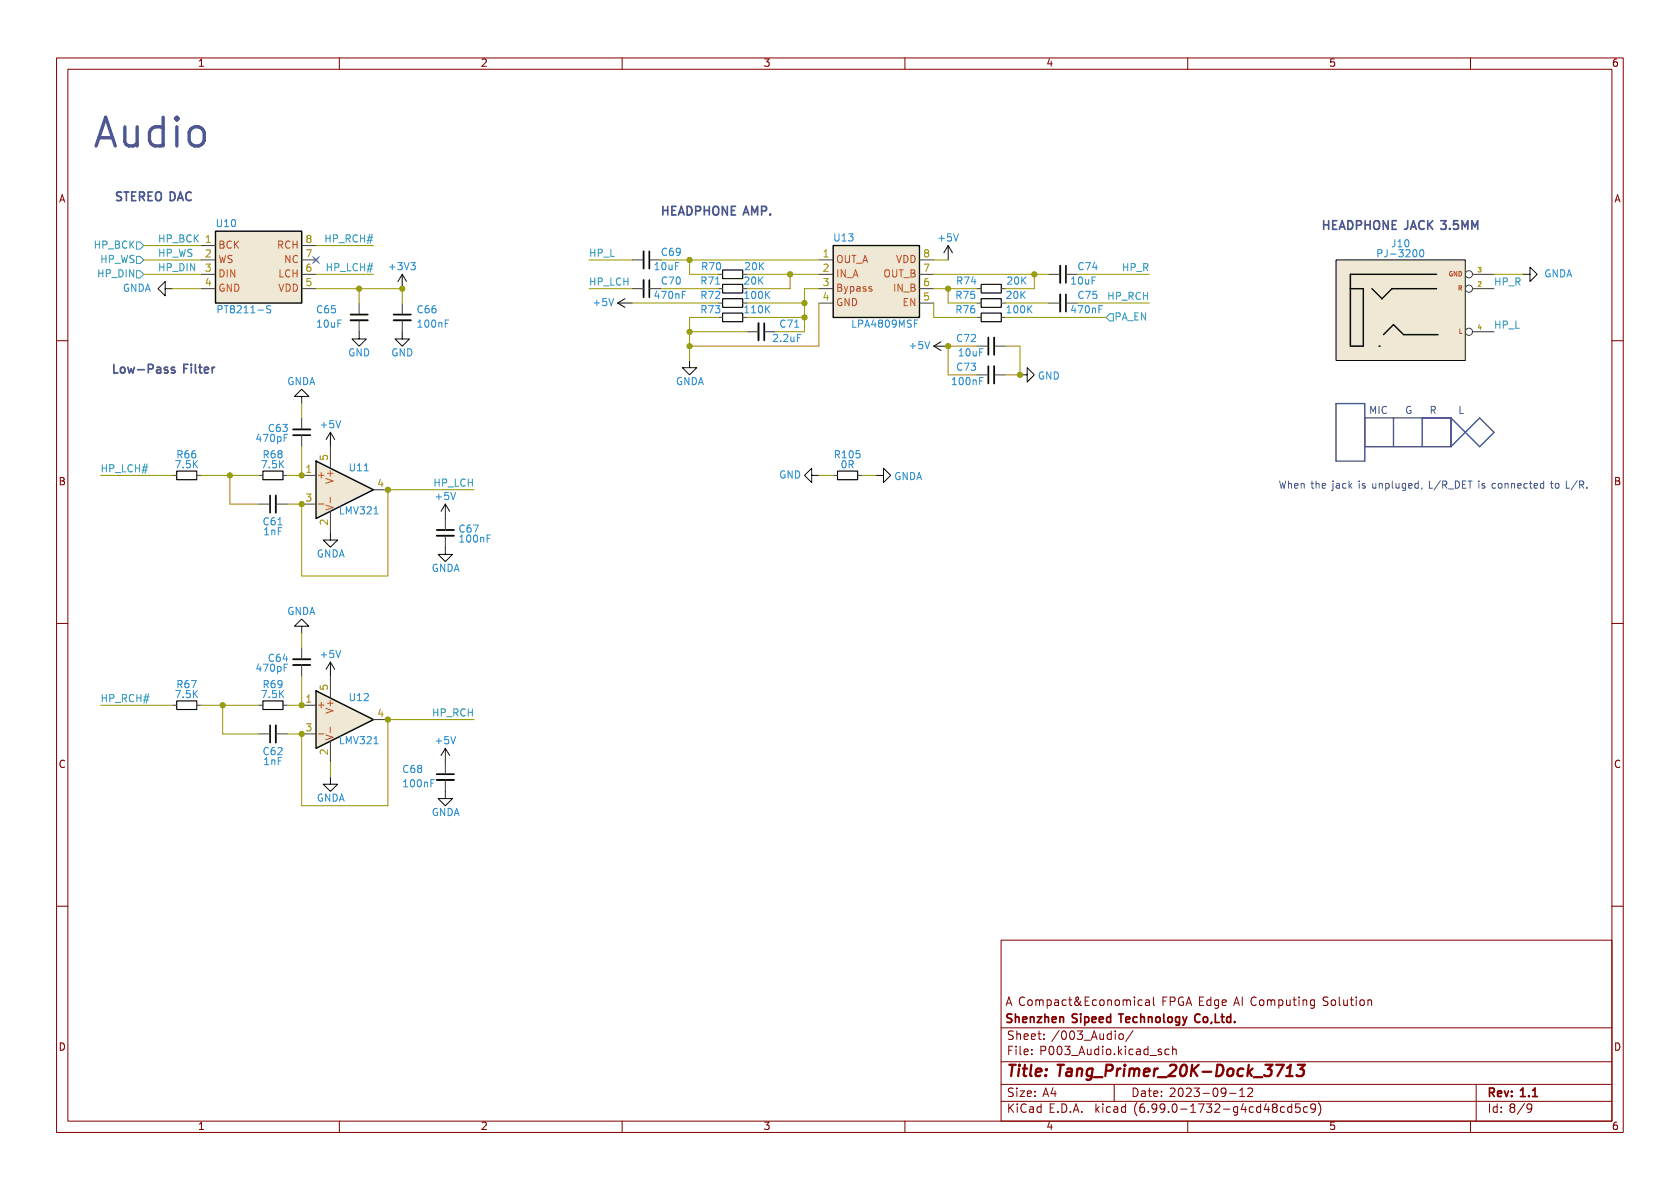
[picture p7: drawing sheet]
<svg xmlns="http://www.w3.org/2000/svg" width="297mm" height="210mm" viewBox="0 0 297 210" stroke-linecap="round" stroke-linejoin="round" font-family="sans-serif">
<g fill="none" stroke="#840000" stroke-width=".18">
<path d="M10 10.2h277v190.1h-277zM12 12.2h273v186.1h-273zM60 10.2v2M110 10.2v2M160 10.2v2M210 10.2v2M260 10.2v2M10 60.2h2M285 60.2h2M10 110.2h2M285 110.2h2M10 160.2h2"/>
<path d="M177 166.3h108v32h-108zM233.9 176.7l.9 .7-.1 .3-.2 .1-.6-.1M234.8 176.4l-.6-.1-.3 .3M235.5 176.9l.4-.1 .3 .3v.4l-.3 .3-.4-.1-.1-.2v-.4zM236.8 176.3v1.3l.2 .2M237.6 176.8l.1 .9 .3 .1 .2-.1M238.2 176.8v1M238.7 176.8h.6M238.9 176.3v1.3l.4 .2M239.8 176.3v.1M239.8 176.8v1M240.6 176.9l.3-.1 .3 .3v.4l-.3 .3-.3-.1-.2-.2v-.4z"/>
<path d="M241.9 176.9l.2-.1 .3 .1 .1 .9M241.9 176.8v1M285 160.2h2M60 198.3v2M110 198.3v2M160 198.3v2M177 194.8h108M177 191.8h108M177 187.8h108M177 181.8h108M185.8 193.4h1M186.5 192.9v1"/>
<path d="M197 191.8v3M197.2 182.3v.1M197.2 182.8v1M197.9 182.9l.2-.1 .4 .1 .1 .6-.1 .2-.4 .1-.2-.1zM200.3 182.2l-1.3 2M203.3 186.6h1.2M205.3 185.6l-.3-.1-.2 .2v.2l.5 .2v.3h-.5M206.7 185.6l-.4-.1-.3 .3v.4l.1 .2h.6M207.3 185.6l.2-.1 .4 .1 .1 .9M207.3 185v1.5M210 198.3v2M217.4 193.3h1.1"/>
<path d="M219.2 193.9h.8M219.2 192.8l.4-.4v1.5M220.6 192.5l.6-.1 .2 .1 .1 .3-1 1.1h1M223.9 195.1l-.4 1.1h1M224.2 195.7v1M225.2 195.8l-.2-.2 .2-.4 .5 .1 .1 .2-.3 .3M225.2 195.8l-.2 .3v.5l.2 .1 .5-.1 .1-.2-.1-.4-.2-.2M225.2 195.8h.3M227.1 195.8l-.4-.1-.3 .3v.4l.1 .2h.6M228.4 195.8l-.4-.1-.3 .3v.4l.1 .2h.6M228.4 195.2v1.5M229.8 195.2h-.7l-.1 .7 .2-.1h.5l.2 .3-.1 .5-.2 .1-.6-.1"/>
<path d="M231.2 195.8l-.5-.1-.2 .3v.4l.1 .2h.6M232.6 195.8l-.3 .3h-.4l-.2-.3 .2-.5 .4-.1 .2 .1a.99 .99 0 0 1-.3 1.4h-.3M233.1 195a1.72 1.72 0 0 1 0 2.3M260 198.3v2M261 191.8v6.5M269.5 195.1l-1.2 2M270.8 195.8l-.3 .3h-.2l-.3-.3 .1-.5 .4-.1 .3 .1a.99 .99 0 0 1-.4 1.4h-.3"/>
</g>
<path d="M215.9 179.8h.6M216.1 179.3v1.3l.4 .2M217.6 179.9l-.4-.1-.3 .3v.4l.1 .2h.6M217.6 179.3v1.5M218.3 180.7v.1M271 193.9h.8M271.3 192.6l.1-.2v1.5" fill="none" stroke="#840000" stroke-width=".3"/>
<path d="M225.6 188.3h1.4l-1.1 2M227.4 190.3h1.1M227.6 188.9l.6-.6-.2 2M229.5 188.3h1.2l-.8 .8h.3l.3 .1v.7l-.1 .2-.3 .2h-.6l-.3-.2" fill="none" stroke="#840000" stroke-width=".4"/>
<g fill="none" stroke="#0a0a0a" stroke-width=".33">
<path d="M62 56.6h3M69.6 56.6h3M113.8 44.4v3.1M113.8 49.5v3.1M134.1 57.1v3.1M175.8 59.7v3M187.5 47v3M187.5 52.1v3M51.8 75.9h3.1M175.8 64.8v3M48.8 87.6v3.1M77.2 94.7h3.1"/>
<path d="M51.8 116.6h3.1M48.8 128.3v3M77.2 137.9h3.1"/>
</g>
<g fill="none" stroke="#0a0a0a" stroke-width=".3">
<path d="M62 55.6h3M69.6 55.6h3M114.8 44.4v3.1M114.8 49.5v3.1M135.1 57.1v3.1M174.8 59.7v3M188.5 47v3M188.5 52.1v3M51.8 77h3.1M174.8 64.8v3M47.8 87.6v3.1M77.2 93.7h3.1"/>
<path d="M51.8 117.6h3.1M47.8 128.3v3M77.2 136.9h3.1"/>
</g>
<g fill="none" stroke="#493f36" stroke-width=".18">
<path d="M35.6 51h2.5M35.6 46h2.5M35.6 43.4h2.5M35.6 48.5h2.5M53.3 51h2.6M53.3 46h2.6M53.3 43.4h2.6M53.3 48.5h2.6M55.5 45.6l.8 .7M56.3 45.6l-.8 .7M63.5 53.6v2M63.5 56.6v2.1"/>
<path d="M71.1 53.6v2M71.1 56.6v2.1M111.8 51h2M111.8 46h2M114.8 51h2M114.8 46h2M127 53.6h.8M127 51h.8M131.3 53.6h.8M131.3 56.1h.8M132.1 58.7h2M135.1 58.7h2.1"/>
<path d="M144.8 53.6h2.5M144.8 51h2.5M144.8 46h2.5M144.8 48.5h2.5M162.6 53.6h2.5M162.6 51h2.5M162.6 46h2.5M162.6 48.5h2.5M172.7 53.6h.8M172.7 51h.8M172.7 56.1h.8M177 53.6h.8"/>
<path d="M177 51h.8M177 56.1h.8M185.4 53.6h2.1M185.4 48.5h2.1M188.5 53.6h2M188.5 48.5h2M260.3 51h3.9M260.3 48.5h3.9M260.3 58.7h3.9M53.3 73.9v2M53.3 77v2M58.4 79v3.8"/>
<path d="M172.7 61.2h2.1M172.7 66.3h2.1M175.8 61.2h2M175.8 66.3h2M30.5 84.1h.7M34.8 84.1h.8M45.7 84.1h.8M45.7 89.1h2.1M48.8 89.1h2M50 84.1h.8M53.3 84.1h2.6M53.3 89.1h2.6"/>
<path d="M58.4 90.4v3.8M66 86.6h2.6M78.7 91.7v2M78.7 94.7v2.1M147.3 84.1h.8M151.6 84.1h.8M53.3 114.5v2.1M53.3 117.6v2M58.4 119.6v3.8M30.5 124.7h.7M34.8 124.7h.8M45.7 124.7h.8"/>
<path d="M45.7 129.8h2.1M48.8 129.8h2M50 124.7h.8M53.3 124.7h2.6M53.3 129.8h2.6M58.4 131.1v3.8M66 127.2h2.6M78.7 134.9v2M78.7 137.9v2"/>
<circle cx="259.7" cy="58.7" r=".63"/>
<circle cx="259.7" cy="51" r=".63"/>
<circle cx="259.7" cy="48.5" r=".63"/>
</g>
<path d="M127.8 50.3h3.5v1.5h-3.5zM127.8 52.8h3.5v1.6h-3.5zM127.8 55.4h3.5v1.5h-3.5zM127.8 47.7h3.5v1.6h-3.5zM173.5 55.4h3.5v1.5h-3.5zM173.5 50.3h3.5v1.5h-3.5zM173.5 52.8h3.5v1.6h-3.5zM31.2 83.3h3.6v1.5h-3.6zM46.5 83.3h3.5v1.5h-3.5zM148.1 83.3h3.5v1.5h-3.5zM31.2 123.9h3.6v1.6h-3.6zM46.5 123.9h3.5v1.6h-3.5z" fill="none" stroke="#0a0a0a" stroke-width=".2"/>
<g fill="none" stroke="#0a0a0a" stroke-width=".18">
<path d="M29.2 51v-1.2l-1.3 1.2 1.3 1.3v-1.3h1.3M63.5 58.7v1.2h1.3l-1.3 1.3-1.3-1.3h1.3M71.1 58.7v1.2h1.3l-1.3 1.3-1.3-1.3h1.3M71.1 48.5l-.7 1.3M71.1 48.5v2.5M71.1 48.5l.8 1.3M109.2 53.6l1.3 .8M109.2 53.6h2.6M110.5 52.8l-1.3 .8M167.6 43.4l-.7 1.3M167.6 43.4v2.6M167.6 43.4l.8 1.3"/>
<path d="M236.2 46h22.9v17.7h-22.9zM269.2 48.5h1.3v-1.3l1.3 1.3-1.3 1.3v-1.3M53.3 70.1h1.3l-1.3-1.3-1.2 1.3h1.2v1.3M58.4 76.4v2.6M58.4 76.4l-.7 1.3M58.4 76.4l.8 1.3M121.9 63.7v1.3h1.3l-1.3 1.3-1.3-1.3h1.3M165.1 61.2l1.3 .8M165.1 61.2h2.5M166.4 60.4l-1.3 .8M180.3 66.3h1.3v-1.3l1.3 1.3-1.3 1.3v-1.3M58.4 94.2v1.3h1.3l-1.3 1.3-1.3-1.3h1.3"/>
<path d="M78.7 96.8v1.2h1.3l-1.3 1.3-1.2-1.3h1.2M78.7 89.1v2.6M78.7 89.1l-.7 1.3M78.7 89.1l.8 1.3M143.5 84.1v1.2l-1.3-1.2 1.3-1.3v1.3h1.3M154.9 84.1h1.3v-1.3l1.3 1.3-1.3 1.2v-1.2M53.3 110.7h1.3l-1.3-1.2-1.2 1.2h1.2v1.3M58.4 117.1l-.7 1.3M58.4 117.1v2.5M58.4 117.1l.8 1.3M58.4 137.4v1.3h1.3l-1.3 1.2-1.3-1.2h1.3M78.7 139.9v1.3h1.3l-1.3 1.3-1.2-1.3h1.2"/>
<path d="M78.7 132.3l-.7 1.3M78.7 132.3v2.6M78.7 132.3l.8 1.3"/>
</g>
<g fill="#eee8d5" stroke="#eee8d5" stroke-width=".18">
<path d="M55.9 122.2l10.1 5-10.1 5.1z"/>
<path d="M38.1 40.9h15.2v12.7h-15.2z"/>
<path d="M55.9 81.5l10.1 5.1-10.1 5.1z"/>
<path d="M236.2 46h22.9v17.7h-22.9z"/>
<path d="M147.3 43.4h15.3v12.7h-15.3z"/>
</g>
<path d="M38.1 40.9h15.2v12.7h-15.2zM147.3 43.4h15.3v12.7h-15.3zM242.6 51l1.7 1.8 1.8-1.8h7.9M244.6 59.2l1.8-1.8 1.8 1.8h6.1M254 48.5h-15.2v12.7h2.2v-10.2h-2.2M243.8 61.2h.1M55.9 81.5l10.1 5.1-10.1 5.1zM55.9 122.2l10.1 5-10.1 5.1z" fill="none" stroke="#0a0a0a" stroke-width=".25"/>
<path d="M56.3 89.1h1M58.4 87.9v1M56.3 129.8h1M58.4 128.6v.9" fill="none" stroke="#cb4b16" stroke-width=".18"/>
<path d="M38.6 54.7h.4M39 54.1h-.4v1.2M47.6 54.7l.3 .3-.3 .3M47.7 54.1h.2M243.6 44.8h.5M244.1 44.1h-.5v1.3M251.4 44.1a.79 .79 0 0 1 0 1.3" fill="none" stroke="#268bd2" stroke-width=".18"/>
<path d="M24.1 45.3h.7l.6 .7-.6 .6h-.7zM24.1 47.9h.7l.6 .6-.6 .6h-.7zM24.1 42.8h.7l.6 .6-.6 .7h-.7zM195.6 56.1l.6-.6h.6v1.3h-.6z" fill="none" stroke="#2aa198" stroke-width=".18"/>
<g fill="none" stroke="#515593" stroke-width=".18">
<path d="M249.1 71.9h.3M249.2 72.6h.3v.4l-.4 .1M253.1 72.5h.6l.1-.2-.1-.3-.6-.1v1.2M253.4 72.5l.4 .6M258.1 71.9v1.2h.6M271.4 85.5h.4l.1 .3-.7 .1M271.8 86.3h-.4M272.9 85.5h-.3l-.3 .2 .2 .6h.4M272.9 85.1v1.2M274.1 85.5h.5M274.3 85.1v1.1l.3 .1M275 85.6l.2-.1 .4 .1v.5l-.1 .2h-.3l-.2-.1z"/>
<path d="M276.9 85.1v1.2h.6M278.9 85l-1.1 1.6M279.3 85.7h.6l.1-.2v-.3l-.7-.1v1.2M279.6 85.7l.4 .6M280.6 86.2v.1"/>
</g>
<path d="M20.1 64.4v1.6h.8M21.9 65l-.3-.1-.3 .3v.5l.1 .2h.5" fill="none" stroke="#515593" stroke-width=".3"/>
<path d="M236.2 71.4h5.1v10.1h-5.1zM241.3 79h15.2M241.3 73.9h15.2M246.4 73.9v5.1M251.5 73.9v5.1M256.5 73.9v5.1M256.5 73.9l5.1 5.1 2.6-2.6-2.6-2.5-5.1 5.1" fill="none" stroke="#515593" stroke-width=".25"/>
<g fill="none" stroke="#990" stroke-width=".18">
<path d="M25.4 46h10.2M25.4 48.5h10.2M25.4 43.4h10.2M30.5 51h5.1M55.9 48.5h10.1M55.9 51h15.2v2.6M55.9 43.4h10.1M63.5 51v2.6M104.1 46h7.7M104.1 51h7.7M111.8 53.6h15.2M116.8 46h28"/>
<path d="M116.8 51h10.2M121.9 58.7h10.2M121.9 46v2.5h5.1M127 56.1h-5.1v7.6M132.1 48.5h12.7M132.1 56.1h10.1M132.1 53.6h10.1M139.7 48.5v2.5h-7.6M144.8 53.6v7.6h-22.9M144.8 51h-2.6v7.7h-5M165.1 46h2.5M165.1 48.5h20.3"/>
<path d="M165.1 53.6v2.5h7.6M165.1 51h7.6M167.6 51v2.6h5.1M177.8 56.1h17.8M177.8 53.6h7.6M182.9 48.5v2.5h-5.1M190.5 48.5h12.7M190.5 53.6h12.7M264.2 48.5h5M53.3 79v5.1h-2.5M53.3 71.4v2.5M172.7 61.2h-5.1v5.1h5.1"/>
<path d="M177.8 61.2h2.5v5.1h-2.5M17.8 84.1h12.7M35.6 84.1h10.1M40.6 84.1v5h5.1M83.8 86.6h-15.2v15.2h-15.3v-12.7h-2.5M144.8 84.1h2.5M152.4 84.1h2.5M53.3 112v2.5M53.3 119.6v5.1h-2.5M17.8 124.7h12.7M35.6 124.7h10.1M39.4 124.7v5.1h6.3"/>
<path d="M58.4 134.9v2.5M83.8 127.2h-15.2v15.3h-15.3v-12.7h-2.5"/>
</g>
<path d="M55.3 45.4l1.2 1.2M56.5 45.4l-1.2 1.2" fill="none" stroke="#6c71c4" stroke-width=".18"/>
<g fill="#859900" stroke="#859900" stroke-width=".18">
<circle cx="40.6" cy="84.1" r=".46"/>
<circle cx="39.4" cy="124.7" r=".46"/>
<circle cx="68.6" cy="86.6" r=".46"/>
<circle cx="68.6" cy="127.2" r=".46"/>
<circle cx="53.3" cy="124.7" r=".46"/>
<circle cx="53.3" cy="129.8" r=".46"/>
<circle cx="180.3" cy="66.3" r=".46"/>
<circle cx="182.9" cy="48.5" r=".46"/>
<circle cx="139.7" cy="48.5" r=".46"/>
<circle cx="142.2" cy="53.6" r=".46"/>
<circle cx="142.2" cy="56.1" r=".46"/>
<circle cx="121.9" cy="61.2" r=".46"/>
<circle cx="121.9" cy="58.7" r=".46"/>
<circle cx="121.9" cy="46" r=".46"/>
<circle cx="71.1" cy="51" r=".46"/>
<circle cx="63.5" cy="51" r=".46"/>
<circle cx="53.3" cy="89.1" r=".46"/>
<circle cx="53.3" cy="84.1" r=".46"/>
<circle cx="167.6" cy="61.2" r=".46"/>
<circle cx="167.6" cy="51" r=".46"/>
</g>
<text font-size="7.1" fill="#515593" x="16.5" y="26.9">Audio</text>
<text font-size="2.8" fill="#840000" x="178" y="190.6">Title: Tang_Primer_20K-Dock_3713</text>
<g font-size="2.1" fill="#515593">
<text x="20.3" y="35.8">STEREO DAC</text>
<text x="116.8" y="38.3">HEADPHONE AMP.</text>
<text x="233.7" y="40.9">HEADPHONE JACK 3.5MM</text>
<text x="22.4" y="66.3">Low-Pass Filter</text>
</g>
<g font-size="2.1" fill="#840000">
<text x="177.8" y="178">A Compact&amp;Economical FPGA Edge AI Computing Solution</text>
<text x="177.8" y="181">Shenzhen Sipeed Technology Co,Ltd.</text>
<text x="178" y="184">Sheet: /003_Audio/</text>
<text x="178" y="186.7">File: P003_Audio.kicad_sch</text>
<text x="178" y="196.9">KiCad E.D.A. kicad (6.99.0-1732-g4cd48cd5c9)</text>
<text x="178" y="194.1">Size: A4</text>
<text x="200" y="194.1">Date: 2023-09-12</text>
<text x="263" y="194.1">Rev: 1.1</text>
<text x="263" y="196.9">Id: 8/9</text>
</g>
<g font-size="1.8" fill="#840000">
<text x="35" y="11.9">1</text>
<text x="85" y="11.9">2</text>
<text x="135" y="11.9">3</text>
<text x="185" y="11.9">4</text>
<text x="235" y="11.9">5</text>
<text x="285" y="11.9">6</text>
<text x="10.3" y="35.9">A</text>
<text x="285.3" y="35.9">A</text>
<text x="10.3" y="85.9">B</text>
<text x="285.3" y="85.9">B</text>
<text x="10.3" y="135.9">C</text>
<text x="285.3" y="135.9">C</text>
<text x="10.3" y="185.9">D</text>
<text x="285.3" y="185.9">D</text>
<text x="35" y="199.9">1</text>
<text x="85" y="199.9">2</text>
<text x="135" y="199.9">3</text>
<text x="185" y="199.9">4</text>
<text x="235" y="199.9">5</text>
<text x="285" y="199.9">6</text>
</g>
<g font-size="1.8" fill="#268bd2">
<text x="38.4" y="40.3">U10</text>
<text x="69" y="47.9">+3V3</text>
<text x="115.8" y="47.9">10uF</text>
<text x="117.1" y="45.3">C69</text>
<text x="124.2" y="47.9">R70</text>
<text x="131.8" y="47.9">20K</text>
<text x="147.6" y="42.8">U13</text>
<text x="166" y="42.8">+5V</text>
<text x="190.7" y="47.9">C74</text>
<text x="244.3" y="45.6">PJ-3200</text>
<text x="246.2" y="43.8">J10</text>
<text x="21.6" y="51.7">GNDA</text>
<text x="115.9" y="53">470nF</text>
<text x="117.1" y="50.4">C70</text>
<text x="124" y="50.4">R71</text>
<text x="124" y="53">R72</text>
<text x="131.7" y="50.4">20K</text>
<text x="131.8" y="53">100K</text>
<text x="169.1" y="53">R75</text>
<text x="169.3" y="50.4">R74</text>
<text x="178" y="53">20K</text>
<text x="178.2" y="50.4">20K</text>
<text x="189.5" y="50.4">10uF</text>
<text x="190.7" y="53">C75</text>
<text x="272.9" y="49.1">GNDA</text>
<text x="39.2" y="55.5">PT8211-S</text>
<text x="56.1" y="55.5">C65</text>
<text x="56.1" y="58">10uF</text>
<text x="73.9" y="55.5">C66</text>
<text x="74" y="58">100nF</text>
<text x="105.1" y="54.2">+5V</text>
<text x="124" y="55.5">R73</text>
<text x="131.8" y="55.5">110K</text>
<text x="138" y="58">C71</text>
<text x="150.9" y="58">LPA4809MSF</text>
<text x="169.1" y="55.5">R76</text>
<text x="178.1" y="55.5">100K</text>
<text x="189.6" y="55.5">470nF</text>
<text x="61.5" y="63.1">GND</text>
<text x="69.2" y="63.1">GND</text>
<text x="136.8" y="60.6">2.2uF</text>
<text x="161" y="61.8">+5V</text>
<text x="169.3" y="60.6">C72</text>
<text x="169.3" y="65.7">C73</text>
<text x="169.6" y="63.1">10uF</text>
<text x="50.7" y="68.2">GNDA</text>
<text x="119.4" y="68.2">GNDA</text>
<text x="168.5" y="68.2">100nF</text>
<text x="183.5" y="67.2">GND</text>
<text x="47.6" y="76.5">C63</text>
<text x="56.8" y="75.8">+5V</text>
<text x="31.2" y="82.9">7.5K</text>
<text x="31.4" y="81.1">R66</text>
<text x="45.5" y="78.2">470pF</text>
<text x="46.4" y="82.9">7.5K</text>
<text x="46.6" y="81.1">R68</text>
<text x="61.9" y="83.4">U11</text>
<text x="147.7" y="81.1">R105</text>
<text x="148.7" y="82.9">0R</text>
<text x="77.1" y="88.5">+5V</text>
<text x="137.7" y="84.7">GND</text>
<text x="158" y="85">GNDA</text>
<text x="46.6" y="93">C61</text>
<text x="46.7" y="94.8">1nF</text>
<text x="60.2" y="91.1">LMV321</text>
<text x="81.3" y="94.3">C67</text>
<text x="55.9" y="98.7">GNDA</text>
<text x="76.2" y="101.2">GNDA</text>
<text x="81.4" y="96">100nF</text>
<text x="50.7" y="108.8">GNDA</text>
<text x="45.5" y="118.9">470pF</text>
<text x="47.6" y="117.1">C64</text>
<text x="56.8" y="116.5">+5V</text>
<text x="31.2" y="123.5">7.5K</text>
<text x="31.4" y="121.8">R67</text>
<text x="46.4" y="123.5">7.5K</text>
<text x="46.6" y="121.8">R69</text>
<text x="61.9" y="124.1">U12</text>
<text x="60.2" y="131.7">LMV321</text>
<text x="77.1" y="131.7">+5V</text>
<text x="46.6" y="133.6">C62</text>
<text x="46.7" y="135.4">1nF</text>
<text x="71.3" y="136.8">C68</text>
<text x="55.9" y="141.9">GNDA</text>
<text x="71.5" y="139.3">100nF</text>
<text x="76.2" y="144.4">GNDA</text>
</g>
<g font-size="1.8" fill="#2aa198">
<text x="16.7" y="44.1">HP_BCK</text>
<text x="17.6" y="46.6">HP_WS</text>
<text x="27.9" y="45.6">HP_WS</text>
<text x="27.9" y="43.1">HP_BCK</text>
<text x="57.8" y="43.1">HP_RCH#</text>
<text x="104.1" y="45.6">HP_L</text>
<text x="17.5" y="49.1">HP_DIN</text>
<text x="27.9" y="48.2">HP_DIN</text>
<text x="58" y="48.2">HP_LCH#</text>
<text x="104.1" y="50.7">HP_LCH</text>
<text x="195.9" y="53.2">HP_RCH</text>
<text x="198.5" y="48.2">HP_R</text>
<text x="264.2" y="50.7">HP_R</text>
<text x="197" y="56.8">PA_EN</text>
<text x="264.2" y="58.3">HP_L</text>
<text x="17.8" y="83.7">HP_LCH#</text>
<text x="76.7" y="86.3">HP_LCH</text>
<text x="17.8" y="124.4">HP_RCH#</text>
<text x="76.5" y="126.9">HP_RCH</text>
</g>
<g font-size="1.8" fill="#b58900">
<text x="36.3" y="43.2">1</text>
<text x="36.3" y="45.7">2</text>
<text x="54.1" y="45.7">7</text>
<text x="54.1" y="43.2">8</text>
<text x="145.6" y="45.7">1</text>
<text x="163.3" y="45.7">8</text>
<text x="36.3" y="48.3">3</text>
<text x="36.3" y="50.8">4</text>
<text x="54.1" y="50.8">5</text>
<text x="54.1" y="48.3">6</text>
<text x="145.6" y="48.3">2</text>
<text x="145.6" y="50.8">3</text>
<text x="145.6" y="53.3">4</text>
<text x="163.3" y="53.3">5</text>
<text x="163.3" y="50.8">6</text>
<text x="163.3" y="48.3">7</text>
<text x="54.1" y="83.8">1</text>
<text x="58.2" y="81.4" transform="rotate(-90 58.2 81.4)">5</text>
<text x="54.1" y="88.9">3</text>
<text x="66.8" y="86.4">4</text>
<text x="58.2" y="92.8" transform="rotate(-90 58.2 92.8)">2</text>
<text x="54.1" y="124.5">1</text>
<text x="58.2" y="122" transform="rotate(-90 58.2 122)">5</text>
<text x="54.1" y="129.5">3</text>
<text x="66.8" y="127">4</text>
<text x="58.2" y="133.5" transform="rotate(-90 58.2 133.5)">2</text>
</g>
<g font-size="1.8" fill="#cb4b16">
<text x="38.6" y="44.1">BCK</text>
<text x="38.6" y="46.6">WS</text>
<text x="49" y="44.1">RCH</text>
<text x="50.3" y="46.6">NC</text>
<text x="147.8" y="46.6">OUT_A</text>
<text x="158.3" y="46.6">VDD</text>
<text x="38.6" y="49.1">DIN</text>
<text x="38.6" y="51.7">GND</text>
<text x="49.1" y="51.7">VDD</text>
<text x="49.2" y="49.1">LCH</text>
<text x="147.8" y="49.1">IN_A</text>
<text x="147.8" y="51.7">Bypass</text>
<text x="156.1" y="49.1">OUT_B</text>
<text x="158" y="51.7">IN_B</text>
<text x="147.8" y="54.2">GND</text>
<text x="159.6" y="54.2">EN</text>
<text x="56" y="84.7">+</text>
<text x="59.1" y="85.1" transform="rotate(-90 59.1 85.1)">V+</text>
<text x="59.1" y="90.3" transform="rotate(-90 59.1 90.3)">V-</text>
<text x="56" y="125.3">+</text>
<text x="59.1" y="125.8" transform="rotate(-90 59.1 125.8)">V+</text>
<text x="59.1" y="130.9" transform="rotate(-90 59.1 130.9)">V-</text>
</g>
<g font-size="1.8" fill="#515593">
<text x="242.1" y="73.4">MIC</text>
<text x="247.3" y="73.4">G</text>
<text x="226.1" y="86.6">When the jack is unpluged, L/R_DET is connected to L/R.</text>
</g>
<g font-size="1.1" fill="#cb4b16">
<text x="256.1" y="48.9">GND</text>
<text x="257.8" y="51.4">R</text>
<text x="257.9" y="59.1">L</text>
</g>
<g font-size="1.1" fill="#b58900">
<text x="261.3" y="50.8">2</text>
<text x="261.3" y="48.3">3</text>
<text x="261.3" y="58.4">4</text>
</g>
</svg>
